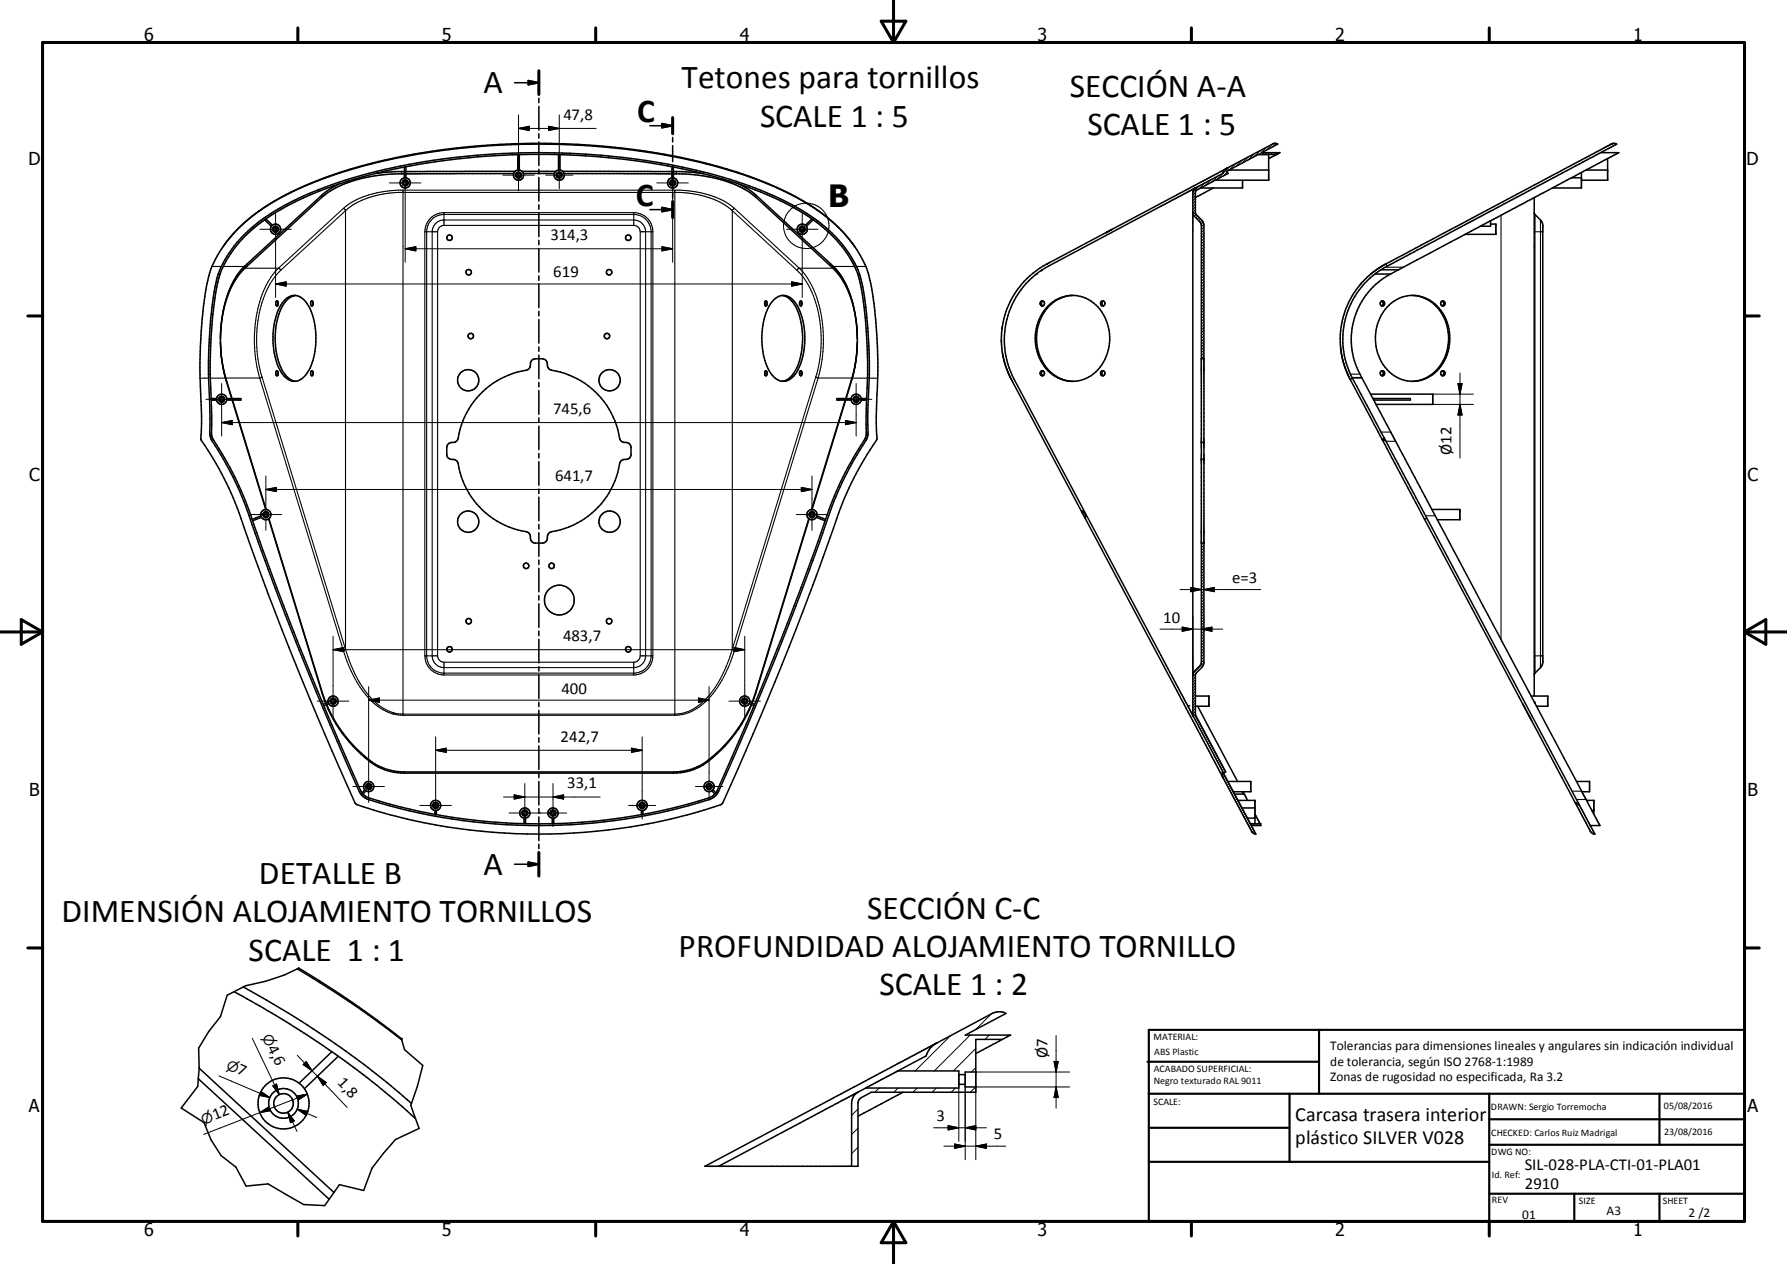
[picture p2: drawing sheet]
<svg xmlns="http://www.w3.org/2000/svg" width="420mm" height="297mm" viewBox="0 0 420 297" stroke-linecap="round" stroke-linejoin="round" font-family="sans-serif">
<g fill="none" stroke="#000" stroke-width=".36">
<path d="M120.9 19.4h5.8M124.2 18.9l2.5 .5-2.5 .5zM126.7 16.6v5.6M95.4 39.2v2.6a1.2 1.2 0 0 1 .8 1.8 1.2 1.2 0 0 1-2 0 1.2 1.2 0 0 1 .9-1.8v-2.6M121.7 36.3v3.7l-.5 .2-.5 .6M122.1 36.3v3.7l.5 .2 .4 .6M126.7 23.1v1M126.7 25v5.6M126.7 31.4v1.1M126.7 33.4v5.5M126.7 39.8v1M131.3 36.3v3.7l-.5 .2-.5 .6"/>
<path d="M131.6 36.3v3.7l.5 .2 .5 .6M152.7 29.5h5.4M155.6 29l2.5 .5-2.5 .5zM157.9 39.2v2.6a1.2 1.2 0 0 0-.8 1.8 1.2 1.2 0 0 0 2 0 1.2 1.2 0 0 0-.8-1.8v-2.6M158.1 27.6v3.8M158.1 32.3v1.1M158.1 34.2v3.8M158.1 38.9v1M288.3 39.6l-26.9 14.3M288.3 39.6h.1M288.3 39.5l11-5.7 .4-.1 .6 .2-3.7 2h4.2l-.7 .4h-4.3l-7.5 4 .3 .5-7.3 3.9-.3 .5v4.9l1.6 1.8 .4 1.1v102.6l-.2 .8-1.6 1.8-.2 .4v9.2l7.1 13.6-.5 .3 6.3 11.9h2.3M288.3 39.5l-.5 .4-.4 .9-6.4 3.3"/>
<path d="M288.3 39.5v.1M288.9 40h9.3M295.7 36.3h2.5v6h-12.6M300 36.3l-1.8 1M300 36.3h.1M300.1 36.3h-.1M372.8 40h5.1M376.2 35.9h4.3l-11.1 5.9M377.9 37.3v5h-6.2M55.7 54l-3.3 4M57 52.7a60.3 60.3 0 0 1 21.2-11.5 159.9 159.9 0 0 1 61.4-6.9 131.9 131.9 0 0 1 42.2 9.5 52.8 52.8 0 0 1 12.9 7.6l1.6 1.3M57 52.7l-.6 .6"/>
<path d="M57.1 52.7a25.8 25.8 0 0 0-9.1 17.8l-.8 8.2-.2 10.2M57.8 54.7a49.2 49.2 0 0 1 15.2-9.4 138.5 138.5 0 0 1 47.4-9.3 153.6 153.6 0 0 1 54.2 7.1 58.4 58.4 0 0 1 19.5 10.4 24.8 24.8 0 0 1 9.3 18l.4 3.9a123.3 123.3 0 0 1 .5 13.5l-.3 7.9v5l-.2 1.1a87.1 87.1 0 0 0-10.4 22.4 774 774 0 0 1-24.8 61.2l-1.1 1a132.3 132.3 0 0 1-81.6 0l-1.2-1a767.9 767.9 0 0 1-27-67.6 85.7 85.7 0 0 0-8.2-16l-.2-1.1v-6.6l-.3-10.5a126.5 126.5 0 0 1 1.2-15.4 22 22 0 0 1 6.8-13.7zM60.1 50.2a78.9 78.9 0 0 1 27.5-11.9 141.6 141.6 0 0 1 15.3-3 167.2 167.2 0 0 1 66.7 4 71.3 71.3 0 0 1 24.5 11.5l2.2 1.9M60.1 50.2l-3 2.5M62.2 51.6l1.6 1.6M62.5 51.4l1.5 1.5M79.6 43.3a16.1 16.1 0 0 0-4 2.6l-17.5 16.1a20.2 20.2 0 0 0-5.9 12.9M95.1 40.3l-3.9 .1-3.1 .4M95.1 40.8a31.4 31.4 0 0 0-18.4 4.7l-19.1 17.5M120.7 40.8h-25.3M120.7 40.8a1.2 1.2 0 0 0 1.2 1.6 1.2 1.2 0 0 0 1.1-1.6M121.1 40.3h-25.7"/>
<path d="M122.7 40.3h7.9M123 40.8h7.3M126.7 41.7v5.5M126.7 48.1v1.1M126.7 50v5.6M126.7 56.5v1M126.7 58.4v5.5M130.3 40.8a1.2 1.2 0 0 0 1.2 1.6 1.2 1.2 0 0 0 1.1-1.6M132.2 40.3h25.7M132.6 40.8h25.3M152.7 49.3h5.4M155.6 48.7l2.5 .6-2.5 .4z"/>
<path d="M158.1 40.8v3.8M158.1 45.4v1.1M158.1 47.4v3.7M158.3 40.3l3.8 .1 3.1 .4M158.3 40.8a31.7 31.7 0 0 1 17.9 4.4l1.5 1.2 18 16.6M173.7 43.3a15.6 15.6 0 0 1 4 2.6l17.5 16.1a19.8 19.8 0 0 1 5.9 12.8M190.8 51.4l-1.5 1.5M191.2 51.6l-1.6 1.6M196.3 52.7a25.8 25.8 0 0 1 9 17.8 129.8 129.8 0 0 1 .7 25.6l.1 7.1a83.2 83.2 0 0 0-11 23.1 766.6 766.6 0 0 1-25.3 62.5 38 38 0 0 1-8.2 2.7 135.3 135.3 0 0 1-77.9-2.6 764.6 764.6 0 0 1-21.8-52.5l-2.1-5.5a177 177 0 0 0-5.5-15 89.3 89.3 0 0 0-7.1-12.7 100.7 100.7 0 0 0-.2-14.3M196.3 52.7a31.7 31.7 0 0 1 4.7 5.3M259.9 54.7l-13.1 6.9a20.1 20.1 0 0 0-11 22.3M260 54.6l-.1 .1"/>
<path d="M260.5 54.4l-.5 .3M260.6 54.3l-.6 .3M261.4 53.9l-.8 .4M261.4 53.9l-.9 .5M280.4 50l.2 .6 1.6 1.7 .2 .7v102.6l-.2 .7-1.6 1.6-.2 .7M280.9 44.2h.1M281 44.1l-34.5 18.4a19.7 19.7 0 0 0-8.1 26.6l42 79.1M281 44.1l-.4 .4-.2 .7v123M285.2 44.2l-4.2 2.2M292.1 42.3v1.9h-9.9M350.4 51.9v1.3h-2.5M350.4 52.7h1.2v2.4h-7.2"/>
<path d="M360.6 46.4v117.2M360.6 50l.2 .4a3.6 3.6 0 0 1 1.8 2.3v102.9l-.3 1-1.5 1.6-.2 .4M369.4 41.8h2.3M369.4 41.8l-40.7 21.6M371.7 40.5v3.7h-6.8M51.9 77.5v4.1M52.2 74.9l-.3 2M52.2 74.8l-.4 4.8M57.6 63a19.6 19.6 0 0 0-5.4 11.8M64.9 70.8l.1-.1a.62 .62 0 0 1 .4 .6 .62 .62 0 0 1-.4 .6l-.2-.6zM65.4 71v.6M67 70.4a3 3 0 0 1 4.9 .6 16.8 16.8 0 0 1 1.6 13.7 6.2 6.2 0 0 1-3.8 4.9 3.9 3.9 0 0 1-4-2.8 17.6 17.6 0 0 1 .3-15.1z"/>
<path d="M69.5 69.4a5.6 5.6 0 0 0-3.9 4.3 16.9 16.9 0 0 0 1.4 14.2l1 1.1 .7 .4 .8 .2M73.1 70.8l.1-.1a.61 .61 0 0 1 .4 .6 .61 .61 0 0 1-.4 .6l-.2-.6zM73.6 71v.6M126.7 64.8v1.1M126.7 66.7v5.6M126.7 73.2v1M126.7 75.1v5.5M179.8 71v.6M179.8 70.8l.1-.1a.6 .6 0 0 1 .4 .6 .6 .6 0 0 1-.4 .6l-.2-.6zM181.8 70.6a3.1 3.1 0 0 1 5.2 .6 16.9 16.9 0 0 1 0 16.6 3.2 3.2 0 0 1-5.6 .3 16.6 16.6 0 0 1-2-12.4 11.1 11.1 0 0 1 2.4-5.1zM183.9 69.4a5.7 5.7 0 0 1 3.8 4.3 17.9 17.9 0 0 1-1 13.8 4.1 4.1 0 0 1-2.8 2.1M187.9 71v.6"/>
<path d="M188.1 70.8l.1-.1a.74 .74 0 0 1 0 1.2l-.3-.4zM195.7 63a18.7 18.7 0 0 1 5.1 10M201 73.6l.2 1.3M201.1 74.8a33.7 33.7 0 0 1-.9 14.3l-1.3 4.6M201.2 74.9l.3 4.7M235.4 80v.5M235.6 76.8l-.1 .5M245.1 70.7a.58 .58 0 0 0-.6 .6 .58 .58 0 0 0 .6 .6M245.1 70.7a.62 .62 0 0 1 .4 .6 .62 .62 0 0 1-.4 .6M245.1 70.7a.63 .63 0 0 0-.3 .6 .63 .63 0 0 0 .3 .6M251.6 69.4a9.8 9.8 0 0 0-7.9 10.9 9.5 9.5 0 0 0 7.9 9.3M251.9 69.4a9.2 9.2 0 0 1 8.8 8.2 10.2 10.2 0 0 1-6.8 11.8l-2 .2"/>
<path d="M252.2 69.4a9.3 9.3 0 0 0-8.8 9.3 9.8 9.8 0 0 0 7.8 10.9h1M259.3 70.7a.63 .63 0 0 0-.3 .6 .63 .63 0 0 0 .3 .6M320 66.5l-.3 .4M323.2 64.4h3.7M324.6 63.4h4.1M324.8 70.7a.58 .58 0 0 1 .7 .6 .58 .58 0 0 1-.7 .6M324.8 70.7a.64 .64 0 0 0-.4 .6 .64 .64 0 0 0 .4 .6M324.8 70.7a.63 .63 0 0 1 .4 .6 .63 .63 0 0 1-.4 .6M325.6 62.1l51.1-27.2a5.7 5.7 0 0 1 3-1.2l.3 .2-51.7 27.4a20.4 20.4 0 0 0-12.1 13.6 20.1 20.1 0 0 0 2.7 15.9l55.9 105.2M325.6 62.1a20 20 0 0 0-10.5 19v.7M325.6 62.1l-3.4 2.3M326 72.2a8.1 8.1 0 0 1 13.5 2.1 10.8 10.8 0 0 1-4 14.5 8.3 8.3 0 0 1-11.4-5.1 11.2 11.2 0 0 1 1.9-11.5z"/>
<path d="M326.9 64.4a17.5 17.5 0 0 0-6.8 24.5l56 105.1h-2.3M328.7 63.4l-1.8 1M331.9 69.4a9.4 9.4 0 0 1 8.6 9.3 9.8 9.8 0 0 1-7.9 10.9h-.7M339 70.7a.63 .63 0 0 1 .4 .6 .63 .63 0 0 1-.4 .6M50 93.7v.3M50.4 93.7v.3M50.9 94h-1.3l.1 8.1 .2 .7a86.8 86.8 0 0 1 10.5 22.4l.7 2.1a799.2 799.2 0 0 0 23.7 58.5 3.3 3.3 0 0 0 1.9 1.7 133 133 0 0 0 80.6-.3l1-.9a803.6 803.6 0 0 0 23.2-56.9l1.5-4.2a86.3 86.3 0 0 1 10.4-22.4l.2-.7 .1-8.1h-1.3M50.9 93.7h-1.3a124.2 124.2 0 0 1 .4-19.1 41.7 41.7 0 0 1 2.3-11.6 32.9 32.9 0 0 1 14-14 86.3 86.3 0 0 1 24.4-8.8 164.2 164.2 0 0 1 80.9 2.4 90.6 90.6 0 0 1 11.8 4.6 38.6 38.6 0 0 1 16 12.7 20.7 20.7 0 0 1 3.4 10.1l.8 7.1 .3 10.8-.2 5.8h-1.3M51.8 80.5v.6M51.9 81.6l.2 3.2 .6 3.1 1.8 5.8M51.9 81.5a31 31 0 0 0 1.3 7.9l1.3 4.3M53.3 93.7h3.3v.3h-3.3"/>
<path d="M54.6 94l7.9 25.7M54.7 94l7.8 25.7M56.1 93.7v.3M64.9 87.2h.1a.6 .6 0 0 1 .4 .5 .6 .6 0 0 1-.4 .6l-.2-.6zM65.4 87.4v.6M73.1 87.2h.1a.59 .59 0 0 1 .4 .5 .59 .59 0 0 1-.4 .6l-.2-.6zM73.6 87.4v.6M113.5 92a20.6 20.6 0 0 1 10.6-5.2 2.05 2.05 0 0 0 .7-1.8l.3-.4 .5-.3h1.9a1.36 1.36 0 0 1 1.2 1.8l.5 .7a19.8 19.8 0 0 1 16.6 16.6l.5 .5a1.9 1.9 0 0 1 1.9 .8l.1 2.1a1.36 1.36 0 0 1-1.7 1.2l-.8 .5a19.8 19.8 0 0 1-16.6 16.6l-.5 .8a1.39 1.39 0 0 1-1.2 1.7h-1.6a1.35 1.35 0 0 1-1.2-1.7l-.6-.8a19.7 19.7 0 0 1-16.6-16.6 2.06 2.06 0 0 0-1.8-.6l-.4-.4-.3-.5v-1.8a1.35 1.35 0 0 1 1.8-1.3l.7-.5a20 20 0 0 1 6-11.4zM126.7 81.5v1.1M126.7 83.4v5.6M126.7 89.9v1M126.7 91.8v5.5"/>
<path d="M126.7 98.2v1.1M179.8 87.4v.6M179.8 87.2h.1a.59 .59 0 0 1 .4 .5 .59 .59 0 0 1-.4 .6l-.2-.6zM187.9 87.4v.6M188.1 87.2l.1-.1a.65 .65 0 0 1 .3 .6 .65 .65 0 0 1-.4 .6l-.2-.4zM197.2 93.7v.3M198.7 94l-7.9 25.7M198.8 94l-7.9 25.7M200 93.7h-3.3v.3h3.3M201.5 80.5a31.4 31.4 0 0 1-1.4 8.9l-1.3 4.3M202.9 93.7v.3M203.4 93.7v.3"/>
<path d="M235.6 83l.2 .8M235.8 83.9l.6 2.3M235.8 83.8l.6 2.4M236.4 86.2l1.3 2.9M237.7 89.1l16.7 31.4M245.1 87.1a.66 .66 0 0 0-.3 .6 .66 .66 0 0 0 .3 .6M259.3 87.1a.66 .66 0 0 0-.3 .6 .66 .66 0 0 0 .3 .6M282.4 84.3h.6M315.1 81.7a19.9 19.9 0 0 0 2.3 7.4M315.2 82.4a19.9 19.9 0 0 0 2.2 6.7M317.4 89.1l55 103.6a8.4 8.4 0 0 0 2 3.2l.5 .1M322.2 92.6h14.6v2.4h-13.4"/>
<path d="M322.7 93.7h8.8v.3h-8.6M324.8 87.1a.66 .66 0 0 1 .4 .6 .66 .66 0 0 1-.4 .6M339 87.1a.66 .66 0 0 1 .4 .6 .66 .66 0 0 1-.4 .6M126.7 100.1v5.6M126.7 106.6v1M126.7 108.5v5.5M126.7 114.9v1.1M126.7 116.8v5.6M190.8 119.7a1.2 1.2 0 0 1 1.2 1.6 1.2 1.2 0 0 1-1.9 .6M190.8 119.7a1.2 1.2 0 0 0-1.1 .8 1.2 1.2 0 0 0 .4 1.4M282.4 108h.6M282.4 104h.6"/>
<path d="M336.6 119.7h6.5v2.4h-5.2M61.3 121.2l-2 .9M61.4 121.5l-2 .9M63.2 121.9l13.3 43.4M63.2 121.9l13.4 43.3M126.7 123.2v1.1M126.7 125.2v5.5M126.7 131.6v1M126.7 133.5v5.6M126.7 140v1M190.1 121.9l-13.4 43.3M190.2 121.9l-13.4 43.4"/>
<path d="M191.9 121.5l2 .9M192 121.2l2.1 .9M254.4 120.5l.6 1.1M254.4 120.5l-.1-.4a1.17 1.17 0 0 1 .8 1.6M255 121.6l32.5 61.2M255 121.6l.1 .1M255.1 121.7h.1M282.4 127.6h.6M126.7 141.9v5.5M126.7 148.3v1.1M126.7 150.2v5.6M126.7 156.6v1.1"/>
<path d="M126.7 158.6v5.5M76.7 165.6a31.8 31.8 0 0 0 12.2 14.6 13.7 13.7 0 0 0 6.1 1.5h63.3a13.8 13.8 0 0 0 10.2-4.5 32.4 32.4 0 0 0 8.1-11.6M76.8 165.6a31.5 31.5 0 0 0 12.1 14.3 13.7 13.7 0 0 0 6.1 1.5h63.3a13.8 13.8 0 0 0 10.1-4.5 32.7 32.7 0 0 0 8.1-11.3M77.1 165l-1.1 .5M77.3 165.4l-1.2 .4M126.7 165v1M126.7 166.9v5.6M126.7 173.3v1.1M126.7 175.3v5.5M176.1 165.4l1.1 .4M176.2 165l1.2 .5M280.4 168.2l.1 .2"/>
<path d="M280.5 168.4l6.9 12.9-.1 .6 .2 .9M281 163.6h3.2v2.3h-3.2M281.5 165.9l9.4 17.7M357.9 165.3l2.1 4.1M359.9 163.6h3.9v2.3h-2.7M360.7 165l.1 .3M85.7 185.6l-.6 .7M86 185.8l-.7 .8M102.2 191.4v-.9a1.2 1.2 0 0 1-.8-1.9 1.2 1.2 0 0 1 2 0 1.2 1.2 0 0 1-.8 1.9v.9M123.2 193.6v-1.4a1.2 1.2 0 0 1-.9-1.8 1.2 1.2 0 0 1 2.1 0 1.2 1.2 0 0 1-.9 1.8v1.4M126.7 181.7v1M126.7 183.6v5.6"/>
<path d="M126.7 190v1.1M126.7 192v5.5M126.7 198.4v1M129.8 193.6v-1.4a1.2 1.2 0 0 1-.8-1.8 1.2 1.2 0 0 1 2 0 1.2 1.2 0 0 1-.8 1.8v1.4M151.1 191.4v-.9a1.2 1.2 0 0 0 .9-1.9 1.2 1.2 0 0 0-2.1 0 1.2 1.2 0 0 0 .9 1.9v.9M167.3 185.8l.7 .8M167.6 185.6l.6 .7M287.5 182.8l6.7 12.6 .4 .4 .6 .2-1.1-2h2.3l-.2-.4M287.5 182.8h.1M288.6 183.6h5.4v2.4h-4.1M291 188.1h4v5.5M292 189.8h3"/>
<path d="M292 186l.3 .6h-2.1M292.2 186l1 2.1M293.2 192.2h1.8M295 191.3l1.2 2.3M367.1 182.7l.1 .1M370.5 183.6h3.1v2.4h-1.8M372.9 188.1h1.7v3.2M374.2 190.5h.4M374.8 196h.1M120.9 203.1h5.8M124.2 202.6l2.5 .5-2.5 .5zM126.7 200.3v5.6"/>
<path d="M55 233l-1.6 .9-1.6 5-2.8 3.5-2.3 3.9 .1 4.7M55 233a269 269 0 0 1 17.3 10.3l5.7 3.8M57.2 231.9l-2.2 1.1M57.2 231.9a211.6 211.6 0 0 1 39.5 27.4M69.9 227.7l-3.1 1.4-4.4 1.5-4.7 1-.5 .3M69.9 227.7l7.1 4.4 6.5 4.2 10.9 8M70.2 227.5l-.3 .2M70.2 227.5h.1M70.2 227.5a199.8 199.8 0 0 1 24.2 16.7v.1M46.6 253.5l-.1 1.8-3.9 5.1 5.4 3.4 1.6 4.1 2.4 3.6 3.5 2.8 2.3 4.4 5.2-.5 8.4 4.8 4.9 .3 1.1-1.5M46.6 253.5l30.8 28.3M46.8 251l-.2 2.5"/>
<path d="M46.8 251l31.7 29.2M78 247.1l10.5 7.8 9.2 8M78 247.1l-7.7 7.4M79.5 248.2l-7.9 7.6M94.4 244.3l.7 2.3 4.3 3.8-1.3 4.9-1.4 4M96.7 259.3l-.1 .4 1.1 3.2M201.8 256.6a2.97 2.97 0 0 0-1.6 2.6v14.9M201.8 256.6l-32.9 17.5M203.5 255.7l-1.7 .9M211 251.6h14.4v4.1h-21.9M211 251.6l-7.5 4.1M212.3 256.7l-10.6 5.6"/>
<path d="M220.1 245.1l-1.5 1.3-.9 1.7-6.7 3.5M225.4 252.5h1.5M225.4 254.8h1.5M229.4 251.9h-2.5v3.5h2.5M235.6 244.2h-6.2v12.5h-24.6l-2.5 1.3-.5 .7-.1 .5v14.9h-36l54.4-29M235.6 244.2l1.9-1h-10.6l9.5-5.1a3.4 3.4 0 0 0-3.1 0l-13.2 7M235.6 244.2l-6.2 3.4M97.7 262.9l.8 2.3-5.5 2.6-2.9 3.2-2.6 3.5-2 5.2-5.7-1.3-1.3 1.8M78.5 280.2l-1.1 1.6"/>
<circle cx="64.8" cy="53.9" r=".45"/>
<circle cx="64.8" cy="53.9" r=".7"/>
<circle cx="64.8" cy="53.9" r="1.2"/>
<circle cx="95.2" cy="43" r=".46"/>
<circle cx="95.2" cy="43" r=".7"/>
<circle cx="105.7" cy="55.9" r=".65"/>
<circle cx="121.9" cy="41.2" r=".46"/>
<circle cx="121.9" cy="41.1" r=".7"/>
<circle cx="131.5" cy="41.2" r=".46"/>
<circle cx="131.5" cy="41.2" r=".7"/>
<circle cx="147.7" cy="55.9" r=".65"/>
<circle cx="158.1" cy="43" r=".7"/>
<circle cx="158.1" cy="43" r=".46"/>
<circle cx="188.6" cy="53.9" r="1.2"/>
<circle cx="188.6" cy="53.9" r=".46"/>
<circle cx="188.6" cy="53.9" r=".7"/>
<circle cx="110.2" cy="64" r=".65"/>
<circle cx="110.7" cy="79" r=".64"/>
<circle cx="142.7" cy="79" r=".64"/>
<circle cx="143.2" cy="64" r=".64"/>
<circle cx="259.2" cy="71.3" r=".57"/>
<circle cx="339.1" cy="71.3" r=".57"/>
<circle cx="52.1" cy="93.8" r=".69"/>
<circle cx="52.1" cy="93.8" r="1.2"/>
<circle cx="52.1" cy="93.8" r=".46"/>
<circle cx="110" cy="89.3" r="2.5"/>
<circle cx="143.3" cy="89.4" r="2.5"/>
<circle cx="201.2" cy="93.8" r=".7"/>
<circle cx="201.2" cy="93.8" r="1.21"/>
<circle cx="201.2" cy="93.8" r=".46"/>
<circle cx="245" cy="87.7" r=".56"/>
<circle cx="259.2" cy="87.8" r=".56"/>
<circle cx="324.9" cy="87.7" r=".56"/>
<circle cx="339.1" cy="87.8" r=".56"/>
<circle cx="62.5" cy="120.9" r="1.21"/>
<circle cx="62.5" cy="120.9" r=".46"/>
<circle cx="62.5" cy="120.9" r=".69"/>
<circle cx="110.1" cy="122.6" r="2.49"/>
<circle cx="123.7" cy="133" r=".64"/>
<circle cx="129.7" cy="133" r=".64"/>
<circle cx="143.3" cy="122.6" r="2.51"/>
<circle cx="190.8" cy="120.9" r=".7"/>
<circle cx="190.8" cy="120.9" r=".46"/>
<circle cx="105.7" cy="152.6" r=".64"/>
<circle cx="110.2" cy="146" r=".64"/>
<circle cx="131.5" cy="141" r="3.5"/>
<circle cx="143.2" cy="146" r=".64"/>
<circle cx="147.7" cy="152.6" r=".64"/>
<circle cx="78.3" cy="164.8" r="1.2"/>
<circle cx="78.3" cy="164.7" r=".46"/>
<circle cx="78.3" cy="164.7" r=".7"/>
<circle cx="175" cy="164.8" r=".46"/>
<circle cx="175" cy="164.8" r=".7"/>
<circle cx="175" cy="164.8" r="1.2"/>
<circle cx="86.6" cy="184.8" r="1.2"/>
<circle cx="86.7" cy="184.8" r=".71"/>
<circle cx="86.7" cy="184.8" r=".45"/>
<circle cx="102.4" cy="189.3" r=".46"/>
<circle cx="102.4" cy="189.3" r=".69"/>
<circle cx="123.4" cy="191.1" r=".71"/>
<circle cx="123.4" cy="191" r=".46"/>
<circle cx="130" cy="191" r=".7"/>
<circle cx="130" cy="191.1" r=".46"/>
<circle cx="150.9" cy="189.3" r=".46"/>
<circle cx="150.9" cy="189.3" r=".7"/>
<circle cx="166.7" cy="184.8" r=".46"/>
<circle cx="166.7" cy="184.8" r="1.19"/>
<circle cx="166.7" cy="184.8" r=".7"/>
<circle cx="66.6" cy="259.3" r="2.3"/>
<circle cx="66.6" cy="259.3" r="3.5"/>
<circle cx="66.6" cy="259.3" r="6"/>
</g>
<g fill="none" stroke="#000" stroke-width=".25">
<path d="M126.7 33.7v.2M75.6 45.9v.5M80.7 49a15.7 15.7 0 0 1 6.4-3.3l2.9-.7 3.7-.3h66l3.6 .3 3 .7a15.7 15.7 0 0 1 6.3 3.3M80.7 49l-15.2 14M80.7 49l.5 .5M81.2 49.5a19.8 19.8 0 0 1 12.5-4.3h65.9a20 20 0 0 1 12.5 4.3M81.2 49.5v103.1M81.2 49.5l-15.2 14M94.4 40.3v.5M94.7 44.7v123.4M99.9 54.5v99.6M99.9 54.5h3"/>
<path d="M101.3 51.8l1.2-.9 1.9-.5h44.6a4.1 4.1 0 0 1 4.1 4.1v99.6a4.1 4.1 0 0 1-4.1 4.1h-44.6a4.1 4.1 0 0 1-4.1-4.1v-99.6l.3-1.5zM102.3 52.7l.9-.8 1.2-.2h44.6a2.8 2.8 0 0 1 2.8 2.8v99.6a2.8 2.8 0 0 1-2.8 2.8h-44.6a2.8 2.8 0 0 1-2.8-2.8v-99.6l.2-1.2zM102.9 54.5v99.6M104.4 50h44.6M104.4 50a4.5 4.5 0 0 0-4.5 4.5M104.4 53h44.6M104.4 53a1.51 1.51 0 0 0-1.5 1.5M104.4 50v3M126.7 40.3v.5M149 50a4.5 4.5 0 0 1 4.5 4.5M149 53a1.52 1.52 0 0 1 1.5 1.5M149 50v3"/>
<path d="M150.5 54.5v99.6M150.5 54.5h3M153.5 54.5v99.6M158.6 44.7v123.4M159 40.3v.5M172.1 49.5l15.2 14M172.1 49.5v103.1M172.6 49l15.3 14M172.6 49l-.5 .5M177.7 45.9v.5M352.8 50.6v99.7M360.6 54.5h2"/>
<path d="M360.8 50.4v107.8M362.1 51.7v105.2M49.8 62.6h2.2M51.3 64.4h.4M52.5 62.6h4.9a23.8 23.8 0 0 0-5.5 15.2l-.1 1.9M57.6 63h7.9M57.6 62.5v.5M58.1 62v.5M65.5 63l.5 .5M65.5 63a21.8 21.8 0 0 0-5.6 14 32.3 32.3 0 0 0 1.1 11.8M66 63.5a20 20 0 0 0-5.4 11.8 30.9 30.9 0 0 0 1 13.3M187.3 63.5a21.1 21.1 0 0 1 5.6 13.6 29.7 29.7 0 0 1-1.1 11.5"/>
<path d="M187.9 63h7.8M187.9 63l-.6 .5M187.9 63a21.5 21.5 0 0 1 5.4 13.1 32.5 32.5 0 0 1-1 12.7M195.2 62v.5M195.7 62.5v.5M200.9 62.6h-5a22.6 22.6 0 0 1 5.5 14l.1 3.1M201.3 62.6h2.2M201.6 64.4h.4M325.6 62.8h4.3M325.6 62.1h.1M325.7 62.1l.4 .4M49 87.9h.4"/>
<path d="M49 88.9h-2M51.8 80.1l.3 4.5 .9 4.3h-3.6M53.2 89.4v.2M61 88.8h-7.9v.3M61 88.8l19.7 64M61.6 88.6l-.6 .2M61.6 88.6l19.6 64M191.8 88.6l-19.7 64M191.8 88.6l.5 .2M192.3 88.8l11.6 .1M192.3 88.8l-19.7 64M200.1 89.4v.2"/>
<path d="M200.3 88.9l-.1 .2M201.5 80.1l-.4 5-.8 3.8M203.9 87.9h.4M204.3 88.9h2M317.4 87.9h2.3M317.8 88.7h2.3M317.9 88.9h2.2M317.9 88.9l-.5 .2M324.6 101.5h2.3M324.9 103.3h.1M324.9 103.3l.4 .2h.4M325.4 102.9l-.5 .4"/>
<path d="M325.8 103.7h2.2M334.8 121.9h.1M335.1 121.2h2.2M335.4 121.8l-.6 .1M80.7 152.8a25.6 25.6 0 0 0 7.8 12.9l2.1 1.4 1.8 .7M81.2 152.6a25 25 0 0 0 8.2 13.3l1.7 1.1 1.3 .4M81.2 152.6l-.5 .2M99.9 154.1a4.5 4.5 0 0 0 4.5 4.5M99.9 154.1h3M102.9 154.1a1.56 1.56 0 0 0 1.5 1.5M104.4 158.6h44.6M104.4 155.6h44.6"/>
<path d="M104.4 155.6v3M149 155.6v3M150.5 154.1a1.57 1.57 0 0 1-1.5 1.5M150.5 154.1h3M153.5 154.1a4.5 4.5 0 0 1-4.5 4.5M172.1 152.6a25.5 25.5 0 0 1-8 13.2 9.1 9.1 0 0 1-5.5 2h-63.9l-2.3-.4M172.1 152.6l.5 .2M172.6 152.8a25.6 25.6 0 0 1-8.3 13.3 9.9 9.9 0 0 1-5.7 2M360.6 154.1h2M75.8 162.7v.3M86.9 178.6v.3M92.4 167.8l2.3 .3"/>
<path d="M92.4 167.4v.4M94.7 168.1h63.9M166.4 178.6v.3M177.6 162.7v.3M95 181.4v.3M158.3 181.4v.3M369.5 185.9h2.3M370.5 187.9h2.3M370.9 188.6h-.7l.6 .4 .4 .1"/>
</g>
<g fill="#000">
<circle cx="300.1" cy="36.3" r=".18"/>
<circle cx="378.8" cy="33.8" r=".18"/>
<circle cx="281" cy="44.1" r=".18"/>
<circle cx="243.6" cy="64.4" r=".18"/>
<circle cx="244.7" cy="63.6" r=".18"/>
<circle cx="246" cy="62.1" r=".18"/>
<circle cx="325.6" cy="62.1" r=".18"/>
<circle cx="324.9" cy="103.3" r=".18"/>
<circle cx="279.4" cy="165.8" r=".18"/>
<circle cx="296.2" cy="193.6" r=".18"/>
<circle cx="94.3" cy="244.1" r=".18"/>
</g>
<g fill="none" stroke="#000" stroke-width=".71">
<path d="M10 10h400v277h-400zM70 6.6v3.4M126.7 16.6v5.6M140 6.6v3.4M207.1 5h5.8l-2.9 5zM210 0v10M280 6.6v3.4M350 6.6v3.4M158.1 27.6v3.8M158.1 47.4v3.7M6.6 74.2h3.4M410 74.2h3.5"/>
<path d="M0 148.5h10M5 145.6l5 2.9-5 2.9zM410 148.5h10.1M410 148.5l5.1-2.9v5.8zM126.7 200.3v5.6M6.6 222.7h3.4M410 222.7h3.5M70 287v3.4M140 287v3.4M210 287v10M210 287l2.9 5h-5.8zM280 287v3.4"/>
<path d="M350 287v3.4"/>
</g>
<g fill="none" stroke="#000" stroke-width=".51">
<path d="M269.7 249.5h40.3M270 242h140v45h-140zM270 257h140M303.1 257v16M310 242v15M350 257v30M390.1 257v12M270 265h33.1M270 273h80M350 269h60M350 263h60M350 280.5h60"/>
<path d="M370 280.5v6.5M390.1 280.5v6.5"/>
</g>
<path d="M124.2 18.9l2.5 .5-2.5 .5zM155.6 29l2.5 .5-2.5 .5zM155.6 48.7l2.5 .6-2.5 .4zM124.2 202.6l2.5 .5-2.5 .5z" fill="#000" stroke="#000" stroke-width=".36"/>
<g fill="none" stroke="#000" stroke-width=".24">
<path d="M121.9 27v17.9M121.9 30.2h18.2M121.9 30.2l2.5-.5v1zM128.9 29.7l2.6 .5-2.6 .5zM131.5 27v17.3M289 39.2l-2.9 2.9M290.5 38.4l-1.5 1.5M291.9 37.7l-1.4 1.4M293.3 36.9l-1.4 1.5M294.8 36.1l-1.5 1.5M296.2 35.4l-1.4 1.4M297.1 35.9l-.4 .4"/>
<path d="M297.7 34.6l-1.7 1.7M297.7 35.9l-.3 .4M298.4 35.9l-.4 .4M299.1 35.9l-.4 .4M299.1 33.8l-1.4 1.5M299.8 35.9l-.4 .4M299.9 33.7l-.8 .8M300.4 35.9l-.3 .4M61.1 53.9h7.4M64.8 50.2v19.7M91.5 43h7.4M95.2 40.5v21.1"/>
<path d="M95.2 58.5h62.9M95.2 58.5l2.5-.5v1zM118.2 41.2h7.4M128.3 41.2h6.4M154.4 43h7.4M155.6 58l2.5 .5-2.5 .5zM158.1 40.5v21.1M184.9 53.9h7.4M188.6 50.2v19.7M281 50l-.5 .4M281 49.3l-.6 .6M281 48.6l-.6 .6"/>
<path d="M281 47.9l-.6 .6M281 47.3l-.6 .6M281 46.6l-.6 .6M281 45.9l-.6 .6M281 45.2l-.6 .7M281.2 50.4l-.5 .5M281.5 50.8l-.4 .4M281.8 51.1l-.4 .4M281.8 43.7l-1.4 1.5M282.2 51.4l-.4 .5M282.5 51.8l-.4 .4M282.8 52.2l-.5 .5"/>
<path d="M282.9 52.7l-.5 .6M283 59.4l-.6 .6M283 58.7l-.6 .6M283 58.1l-.6 .6M283 57.4l-.6 .6M283 56.7l-.6 .6M283 56l-.6 .6M283 55.4l-.6 .6M283 54.7l-.6 .6M283 54l-.6 .6M283 53.3l-.6 .7M283.3 42.9l-1.5 1.5"/>
<path d="M284.7 42.2l-1.4 1.4M286.2 41.4l-1.5 1.5M288.4 40.5l-.8 .8M64.8 66.7h123.8M64.8 66.7l2.5-.5v1zM186.1 66.2l2.5 .5-2.5 .5zM283 79.6l-.6 .6M283 78.9l-.6 .6M283 78.3l-.6 .6M283 77.6l-.6 .6M283 76.9l-.6 .6M283 76.3l-.6 .5"/>
<path d="M283 75.6l-.6 .6M283 74.9l-.6 .6M283 74.2l-.6 .6M283 73.6l-.6 .5M283 72.9l-.6 .6M283 72.2l-.6 .6M283 71.5l-.6 .6M283 70.8l-.6 .7M283 70.2l-.6 .6M283 69.5l-.6 .6M283 68.8l-.6 .6M283 68.2l-.6 .6"/>
<path d="M283 67.5l-.6 .6M283 66.8l-.6 .6M283 66.1l-.6 .6M283 65.5l-.6 .6M283 64.8l-.6 .6M283 64.1l-.6 .6M283 63.5l-.6 .5M283 62.8l-.6 .6M283 62.1l-.6 .6M283 61.4l-.6 .6M283 60.8l-.6 .5M283 60.1l-.6 .6"/>
<path d="M48.4 93.8h7.4M52.1 90.1v12.4M52.1 99.3h149.1M52.1 99.3l2.5-.5v1zM197.5 93.8h7.4M198.7 98.8l2.5 .5-2.5 .5zM201.2 90.1v12.4M283 83.6l-.6 .7M283 83l-.6 .6M283 82.3l-.6 .6M283 81.6l-.6 .6M283 81l-.6 .6"/>
<path d="M283 80.3l-.6 .6M336.8 95h9.5M336.8 92.6h9.5M342.7 90.1h1l-.5 2.5zM343.2 87.6v20M343.2 95l.5 2.5h-1zM62.5 111.8v12.8M62.5 115h128.3M62.5 115l2.5-.5v1zM188.4 114.5l2.4 .5-2.4 .5zM190.8 111.8v12.8M58.8 120.9h7.4"/>
<path d="M187.1 120.9h7.5M277.4 138.5h18.9M279.9 138l2.5 .5-2.5 .5zM282.8 127.6l-.4 .4M283 139.6l-.6 .6M283 138.9l-.6 .6M283 138.2l-.6 .6M283 137.5l-.6 .6M283 136.9l-.6 .6M283 136.2l-.6 .6M283 135.5l-.6 .6M283 134.9l-.6 .5"/>
<path d="M283 134.2l-.6 .6M283 133.5l-.6 .6M283 132.8l-.6 .6M283 132.1l-.6 .6M283 131.5l-.6 .6M283 130.8l-.6 .6M283 130.1l-.6 .6M283 129.4l-.6 .7M283 128.8l-.6 .6M283 128.1l-.6 .6M283 138.5l2.5-.5v1zM78.3 149.5v19"/>
<path d="M78.3 152.7h96.7M78.3 152.7l2.5-.5v.9zM172.5 152.2l2.5 .5-2.5 .4zM175 149.5v19M272.6 147.8h14.8M277.9 147.4l2.5 .4-2.5 .5zM280.4 144.7v13.9M281 159.7l-.6 .6M281 159.1l-.6 .6M281.1 158.2l-.7 .8M282.4 147.8l2.5-.4v.9zM282.9 155.8l-2.5 2.4"/>
<path d="M283 155l-.6 .7M283 154.4l-.6 .6M283 153.7l-.6 .6M283 153l-.6 .6M283 152.4l-.6 .6M283 151.7l-.6 .6M283 151l-.6 .6M283 150.3l-.6 .6M283 149.7l-.6 .5M283 149l-.6 .6M283 148.3l-.6 .6M283 147.6l-.6 .6"/>
<path d="M283 147l-.6 .6M283 146.3l-.6 .6M283 145.6l-.6 .6M283 144.9l-.6 .6M283 144.3l-.6 .6M283 143.6l-.6 .6M283 142.9l-.6 .6M283 142.2l-.6 .7M283 141.6l-.6 .6M283 140.9l-.6 .6M283 140.2l-.6 .6M74.6 164.8h7.4"/>
<path d="M86.6 161.3v27.2M86.6 164.5h80.1M86.6 164.5l2.6-.5v1zM102.4 173.1v18.7M102.4 176.3h48.5M102.4 176.3l2.5-.5v1zM148.4 175.8l2.5 .5-2.5 .5zM150.9 173.1v19.4M164.2 164l2.5 .5-2.5 .5zM166.7 161.3v26.7M171.3 164.8h7.4M281 167.8l-.5 .5"/>
<path d="M281 167.1l-.6 .7M281 166.5l-.6 .6M281 165.8l-.6 .6M281 165.1l-.6 .6M281 164.4l-.6 .7M281 163.8l-.6 .6M281 163.1l-.6 .6M281 162.4l-.6 .6M281 161.8l-.6 .6M281 161.1l-.6 .6M281 160.4l-.6 .6M281.2 168.3l-.5 .4"/>
<path d="M281.4 168.7l-.4 .5M281.6 169.2l-.4 .4M281.9 169.6l-.5 .5M282.1 170.1l-.4 .4M282.3 170.5l-.4 .4M282.6 170.9l-.5 .5M282.8 171.4l-.5 .4M283 171.8l-.4 .5M283.3 172.3l-.5 .4M283.5 172.7l-.4 .5M283.7 173.1l-.4 .5M284 173.6l-.5 .4"/>
<path d="M284.2 174l-.4 .5M284.4 174.5l-.4 .4M284.7 174.9l-.5 .4M284.9 175.3l-.4 .5M285.1 175.8l-.4 .4M285.4 176.2l-.5 .5M285.6 176.7l-.4 .4M285.8 177.1l-.4 .5M286.1 177.6l-.5 .4M286.3 178l-.4 .4M286.5 178.4l-.4 .5M286.8 178.8l-.5 .5"/>
<path d="M287 179.3l-.4 .4M287.2 179.7l-.4 .5M83 184.8h7.4M98.7 189.3h7.4M118.3 187.3h22.8M119.6 191h13.6M120.9 186.8l2.5 .5-2.5 .5zM123.4 184.1v9.5M130 184.1v10.1M130 187.3l2.5-.5v1zM147.7 189.3h6.4M163.5 184.8h6.4"/>
<path d="M287.5 180.2l-.5 .4M287.7 180.6l-.4 .5M287.7 181.9l-.3 .4M287.9 181.1l-.6 .6M288 182.4l-.5 .4M288.2 182.8l-.4 .5M288.4 183.3l-.4 .4M288.7 183.7l-.5 .5M288.9 184.1l-.4 .5M289.1 184.6l-.4 .4M289.4 185l-.5 .5M289.6 185.5l-.4 .4"/>
<path d="M289.8 185.9l-.4 .4M290.1 186.3l-.5 .5M290.3 186.8l-.4 .4M290.6 187.2l-.5 .5M290.8 187.7l-.5 .4M291 188.1l-.4 .5M291.2 188.5l-.4 .5M291.5 189l-.5 .4M291.7 189.4l-.4 .5M292 189.8l-.5 .5M292.2 190.3l-.5 .4M292.4 190.7l-.4 .5"/>
<path d="M292.6 191.2l-.4 .4M292.9 191.6l-.5 .5M293.1 192.1l-.4 .4M293.3 192.5l-.4 .4M293.6 192.9l-.5 .5M293.8 193.4l-.4 .4M294.3 193.6l-.7 .7M294.3 194.3l-.5 .4M294.5 194.7l-.4 .4M294.7 195.1l-.4 .5M294.9 193.6l-.4 .4M295 195.6l-.3 .3"/>
<path d="M295.6 193.6l-.4 .4M296.2 193.7l-.3 .3M233 238.3l-3.7 3.6M51.5 252.8l11.9 5.1M59.3 244l6.3 13.2M61.1 256.9l2.3 1M61.3 256.5l2.1 1.4-2.5-.5zM64.1 255.2l.9-.5 .6 2.5zM64.6 254.9l1 2.3M69.7 257.5l2.5-.4-2.1 1.4zM69.9 248l3.4 3.6M71.3 250.1l.7-.6 1.3 2.1z"/>
<path d="M72.2 257.1l-11.2 4.4M73.3 251.6l1.3 1.3M74.6 252.9l7 7.3M74.6 252.9l2.1 1.5-.7 .7zM206.6 255.7l-1 1M211.1 255.7l-1 1M215.6 255.7l-1 1M220.1 255.7l-1 1M223.4 243.4l-8.3 8.2M224.6 255.7l-1 1M225.4 254.8v13.4M225.4 254.8v.1"/>
<path d="M226.9 254.8v17.7M228 243.2l-8.4 8.4M229.3 255.4l-1.2 1.3M229.4 250.9l-1.1 1M229.4 246.4l-5.3 5.2M229.4 255.4v17.1M229.4 251.9h22M229.4 255.4h22M232.5 243.2l-1 1M237 243.2l-.6 .6M247.8 249.4h.9l-.5 2.5zM248.2 243.3v17.1"/>
<path d="M248.2 255.4l.5 2.5h-.9zM61 261.5l2.2-1.4 .4 .9zM61 261.5l-13.1 5.1M67.6 261.4l2.2 4.4M67.6 261.4l1.6 2-.9 .4zM69.9 260.6l4.6 2M69.9 260.6l2.5 .6-.4 .9zM201.7 269.6l-1.5 1.5M201.7 265.1l-1.5 1.5M201.7 260.6l-1.5 1.5M219.4 265h12.5M221.9 269.3h14.5"/>
<path d="M222.9 264.5l2.5 .5-2.5 .5zM224.4 268.8l2.5 .5-2.5 .5zM229.4 269.3l2.5-.5v1zM229.4 264.5l-2.5 .5 2.5 .5"/>
<circle cx="189.5" cy="53.1" r="5.3"/>
</g>
<g fill="#000" stroke="#000" stroke-width=".24">
<path d="M121.9 30.2l2.5-.5v1zM128.9 29.7l2.6 .5-2.6 .5zM95.2 58.5l2.5-.5v1zM155.6 58l2.5 .5-2.5 .5zM64.8 66.7l2.5-.5v1zM186.1 66.2l2.5 .5-2.5 .5zM52.1 99.3l2.5-.5v1zM198.7 98.8l2.5 .5-2.5 .5zM342.7 90.1h1l-.5 2.5zM343.2 95l.5 2.5h-1zM62.5 115l2.5-.5v1zM188.4 114.5l2.4 .5-2.4 .5z"/>
<path d="M279.9 138l2.5 .5-2.5 .5zM283 138.5l2.5-.5v1zM78.3 152.7l2.5-.5v.9zM172.5 152.2l2.5 .5-2.5 .4zM277.9 147.4l2.5 .4-2.5 .5zM282.4 147.8l2.5-.4v.9zM86.6 164.5l2.6-.5v1zM102.4 176.3l2.5-.5v1zM148.4 175.8l2.5 .5-2.5 .5zM164.2 164l2.5 .5-2.5 .5zM120.9 186.8l2.5 .5-2.5 .5zM130 187.3l2.5-.5v1z"/>
<path d="M61.3 256.5l2.1 1.4-2.5-.5zM64.1 255.2l.9-.5 .6 2.5zM69.7 257.5l2.5-.4-2.1 1.4zM71.3 250.1l.7-.6 1.3 2.1zM74.6 252.9l2.1 1.5-.7 .7zM247.8 249.4h.9l-.5 2.5zM248.2 255.4l.5 2.5h-.9zM61 261.5l2.2-1.4 .4 .9zM67.6 261.4l1.6 2-.9 .4zM69.9 260.6l2.5 .6-.4 .9zM222.9 264.5l2.5 .5-2.5 .5zM224.4 268.8l2.5 .5-2.5 .5z"/>
<path d="M226.9 265l2.5-.5v1zM229.4 269.3l2.5-.5v1z"/>
</g>
<g font-size="7.9">
<text x="113.6" y="21.9">A</text>
<text x="160.2" y="20.7">Tetones para tornillos</text>
<text x="251.5" y="22.8">SECCIÓN A-A</text>
<text x="149.8" y="28.6">C</text>
<text x="178.6" y="29.8">SCALE 1 : 5</text>
<text x="255.6" y="31.8">SCALE 1 : 5</text>
<text x="149.4" y="48.5">C</text>
<text x="60.9" y="207.8">DETALLE B</text>
<text x="113.6" y="205.6">A</text>
<text x="203.8" y="215.9">SECCIÓN C-C</text>
<text x="14.5" y="216.7">DIMENSIÓN ALOJAMIENTO TORNILLOS</text>
<text x="58.4" y="225.7">SCALE 1 : 1</text>
<text x="159.5" y="224.9">PROFUNDIDAD ALOJAMIENTO TORNILLO</text>
<text x="206.8" y="233.8">SCALE 1 : 2</text>
</g>
<text font-size="7.2" x="194.6" y="48.7">B</text>
<g font-size="4.7">
<text x="304.5" y="263.4">Carcasa trasera interior</text>
<text x="304.5" y="268.8">plástico SILVER V028</text>
</g>
<g font-size="4.2">
<text x="33.9" y="9.6">6</text>
<text x="103.9" y="9.6">5</text>
<text x="173.9" y="9.6">4</text>
<text x="243.8" y="9.6">3</text>
<text x="313.9" y="9.6">2</text>
<text x="383.9" y="9.6">1</text>
<text x="6.7" y="38.7">D</text>
<text x="410.5" y="38.7">D</text>
<text x="6.9" y="112.9">C</text>
<text x="410.7" y="112.9">C</text>
<text x="6.9" y="187.1">B</text>
<text x="410.7" y="187.1">B</text>
<text x="6.8" y="261.4">A</text>
<text x="410.7" y="261.4">A</text>
<text x="33.9" y="290.4">6</text>
<text x="103.9" y="290.4">5</text>
<text x="173.9" y="290.4">4</text>
<text x="243.8" y="290.4">3</text>
<text x="313.9" y="290.4">2</text>
<text x="383.9" y="290.4">1</text>
</g>
<g font-size="3.9">
<text x="132.4" y="28.1">47,8</text>
<text x="129.4" y="56.4">314,3</text>
<text x="130" y="65.2">619</text>
<text x="130" y="97.2">745,6</text>
<text x="341.2" y="106.8" transform="rotate(-90 341.2 106.8)">Ø12</text>
<text x="130.5" y="112.9">641,7</text>
<text x="289.6" y="137">e=3</text>
<text x="273.4" y="146.3">10</text>
<text x="132.3" y="150.5">483,7</text>
<text x="132" y="163">400</text>
<text x="131.7" y="174.2">242,7</text>
<text x="133.3" y="185.2">33,1</text>
<text x="62.8" y="246.3" transform="rotate(64 62.8 246.3)">4,6</text>
<text x="246.2" y="248.7" transform="rotate(-90 246.2 248.7)">Ø7</text>
<text x="55.5" y="252.2" transform="rotate(23 55.5 252.2)">7</text>
<text x="79.2" y="254.6" transform="rotate(46 79.2 254.6)">1,8</text>
<text x="50.5" y="263.2" transform="rotate(-21 50.5 263.2)">12</text>
<text x="220.1" y="263.4">3</text>
<text x="233.6" y="267.7">5</text>
<text x="358.4" y="274.9">SIL-028-PLA-CTI-01-PLA01</text>
<text x="358.4" y="279.4">2910</text>
</g>
<g font-size="3.3">
<text x="61.6" y="243.8" transform="rotate(64 61.6 243.8)">⌀</text>
<text x="53" y="251.1" transform="rotate(23 53 251.1)">⌀</text>
<text x="47.8" y="264.2" transform="rotate(-21 47.8 264.2)">⌀</text>
</g>
<g font-size="3.1">
<text x="312.7" y="246.8">Tolerancias para dimensiones lineales y angulares sin indicación individual</text>
<text x="312.7" y="250.4">de tolerancia, según ISO 2768-1:1989</text>
<text x="312.7" y="254">Zonas de rugosidad no especificada, Ra 3.2</text>
<text x="357.8" y="286.5">01</text>
<text x="377.6" y="285.6">A3</text>
<text x="396.9" y="285.9">2 /2</text>
</g>
<g font-size="2.4">
<text x="271.1" y="244.4">MATERIAL:</text>
<text x="271.2" y="252">ACABADO SUPERFICIAL:</text>
<text x="271.3" y="248">ABS Plastic</text>
<text x="271.2" y="254.7">Negro texturado RAL 9011</text>
<text x="271.1" y="259.7">SCALE:</text>
<text x="350.4" y="260.8">DRAWN: Sergio Torremocha</text>
<text x="391.1" y="260.6">05/08/2016</text>
<text x="350.5" y="266.9">CHECKED: Carlos Ruiz Madrigal</text>
<text x="391.2" y="266.7">23/08/2016</text>
<text x="350.5" y="271.4">DWG NO:</text>
<text x="350.7" y="276.9">Id. Ref:</text>
<text x="350.7" y="282.8">REV</text>
<text x="371.1" y="282.9">SIZE</text>
<text x="390.8" y="283">SHEET</text>
</g>
</svg>
